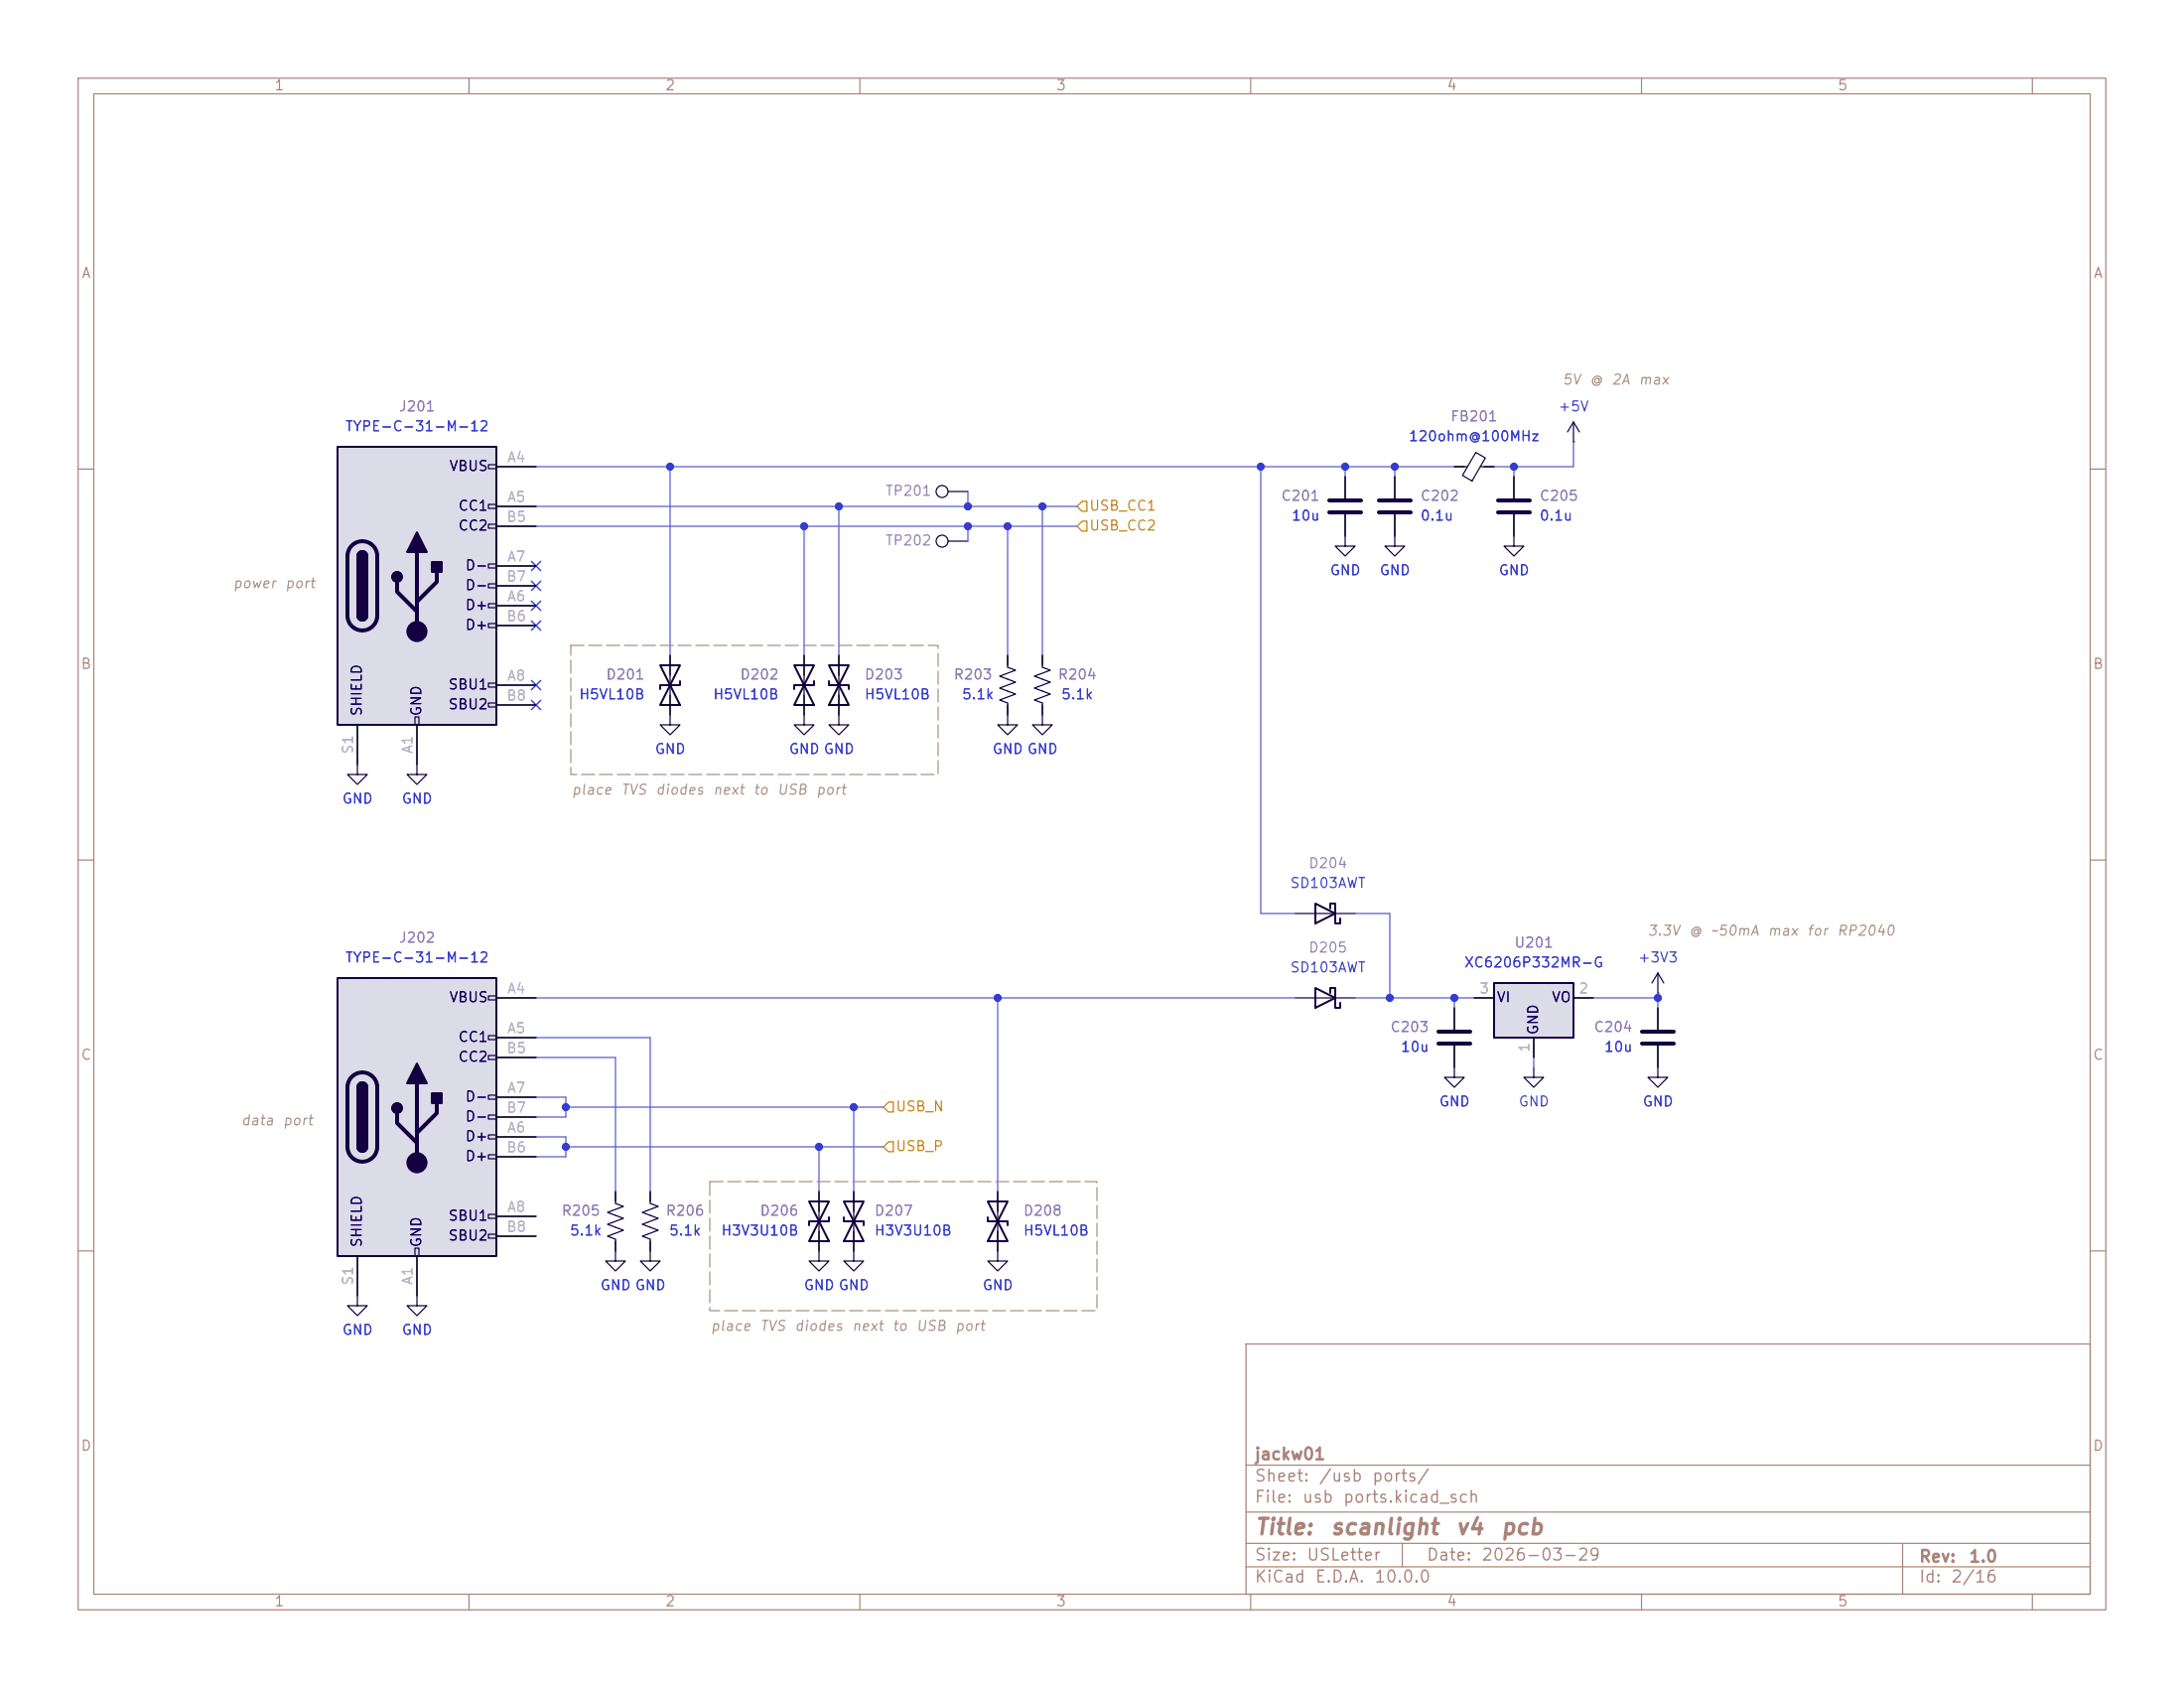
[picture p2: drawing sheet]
<svg xmlns="http://www.w3.org/2000/svg" width="279mm" height="216mm" viewBox="0 0 279 216" stroke-linecap="round" stroke-linejoin="round" font-family="sans-serif">
<g fill="none" stroke="#aa837a" stroke-width=".15">
<path d="M10 10h259.4v195.9h-259.4zM12 12h255.4v191.9h-255.4zM60 10v2M110 10v2M160 10v2M210 10v2M260 10v2M10 60h2M267.4 60h2M10 110h2M267.4 110h2M10 160h2"/>
<path d="M159.4 171.9h108v32h-108zM267.4 160h2M159.4 197.4h108M159.4 193.4h108M159.4 187.4h108M179.4 197.4v3M243.4 197.4v6.5M60 203.9v2M110 203.9v2M159.4 200.4h108M160 203.9v2M210 203.9v2"/>
<path d="M260 203.9v2"/>
</g>
<path d="M168.3 115.6l2.5 1.2-2.5 1.3zM170.2 116.2v-.6h.6v2.5h.6v-.6M103.5 153.7l2.5 5.1h-2.5l2.5-5.1zM106 155.7v.5h-2.5v.5M126.4 153.7h2.5l-2.5 5.1h2.5zM126.4 155.7v.5h2.5v.5" fill="none" stroke="#130040" stroke-width=".25"/>
<g fill="none" stroke="#130040" stroke-width=".15">
<path d="M187.3 59.7h.4M188.8 57.9l1.2 .7-1.7 2.9-1.2-.7zM189.4 59.7h.5M193.7 68.6v1.3h1.2l-1.2 1.2-1.3-1.2h1.3M45.7 97.8v1.3h1.3l-1.3 1.2-1.3-1.2h1.3M102.9 91.4v1.3h-1.3l1.3 1.3 1.2-1.3h-1.2M107.3 91.4v1.3h1.3l-1.3 1.3-1.3-1.3h1.3M168.3 116.8h2.5M212.1 136.5v1.3h1.3l-1.3 1.3-1.3-1.3h1.3M212.1 124.5l-.8 1.2M212.1 124.5l.8 1.2M212.1 124.5v2.5"/>
<path d="M78.7 153.7v.2l1.1 .4-2.1 .8 2.1 .7-2.1 .8 2.1 .8-2.1 .7 1 .4v.3M83.2 153.7v.2l1 .4-2 .8 2 .7-2 .8 2 .8-2 .7 1 .4v.3M104.8 154.9v2.6M127.6 154.9v2.6M45.7 165.7v1.3h1.3l-1.3 1.3-1.3-1.3h1.3M78.7 160v1.3h1.3l-1.3 1.3-1.2-1.3h1.2M83.2 160v1.3h1.3l-1.3 1.3-1.3-1.3h1.3"/>
</g>
<g fill="none" stroke="#010022" stroke-width=".15">
<path d="M186.1 59.7h1.2M189.9 59.7h1.2M178.4 61v2.8M178.4 65.8v2.8M193.7 61v2.8M193.7 65.8v2.8M165.7 116.8h2.6M170.8 116.8h2.6M186.1 128.9v2.8M186.1 133.7v2.8M212.1 127h.1M212.1 128.9v2.8"/>
<path d="M212.1 133.7v2.8M78.7 152.4v1.3M78.7 158.8v1.2M83.2 152.4v1.3M83.2 158.8v1.2M104.8 152.4v2.5M104.8 157.5v2.5M127.6 152.4v2.5M127.6 157.5v2.5"/>
</g>
<path d="M176.4 64h4.1M176.4 65.5h4.1M191.6 64h4.1M191.6 65.5h4.1M184 132h4.1M184 133.5h4.1M210.1 132h4M210.1 133.5h4" fill="none" stroke="#130040" stroke-width=".51"/>
<path d="M43.2 125.1h20.3v35.6h-20.3z" fill="#dcdbe8"/>
<path d="M62.5 127.4h1v.5h-1zM62.5 132.5h1v.5h-1zM62.5 135h1v.5h-1zM196.2 136.5v1.3h1.3l-1.3 1.3-1.3-1.3h1.3M53.1 159.6h.5v1.1h-.5zM62.5 140.1h1v.5h-1zM62.5 142.6h1v.5h-1zM62.5 145.2h1v.5h-1zM62.5 147.7h1v.5h-1zM62.5 155.3h1v.5h-1zM62.5 157.9h1v.5h-1z" fill="none" stroke="#130040" stroke-width=".15"/>
<path d="M43.2 125.1h20.3v35.6h-20.3zM45.7 139.1a.64 .64 0 0 1 .7-.7 .64 .64 0 0 1 .6 .7M45.7 146.7a.64 .64 0 0 0 .7 .6 .64 .64 0 0 0 .6-.6" fill="none" stroke="#130040" stroke-width=".25"/>
<path d="M45 137.7a1.9 1.9 0 0 1 2.1-.4 1.9 1.9 0 0 1 1.2 1.8v7.6a1.91 1.91 0 0 1-1.9 1.9 1.91 1.91 0 0 1-2-1.9v-7.6a1.9 1.9 0 0 1 .6-1.4zM53.3 138.6v10.1M50.8 142.4v1.2l2.5 2.6M55.9 141.1v1.3l-2.6 2.5" fill="none" stroke="#130040" stroke-width=".51"/>
<g fill="#130040" stroke="#130040" stroke-width=".25">
<path d="M45.7 139.1h1.3v7.6h-1.3z"/>
<path d="M45.9 138.6a.64 .64 0 0 1 .7-.1 .64 .64 0 0 1 .4 .6h-1.3z"/>
<path d="M45.7 146.7h1.3a.64 .64 0 0 1-.6 .6 .64 .64 0 0 1-.7-.6z"/>
<path d="M53.3 136l1.3 2.6h-2.5z"/>
<path d="M55.2 139.8h1.3v1.3h-1.3z"/>
<circle cx="50.8" cy="141.7" r=".63"/>
</g>
<circle cx="53.3" cy="148.7" r="1.27" fill="#130040" stroke="#130040" stroke-width=".15"/>
<path d="M63.5 127.6h5.1M63.5 132.7h5.1M63.5 135.3h5.1M63.5 145.4h5.1M63.5 140.3h5.1M63.5 155.6h5.1M63.5 148h5.1M63.5 142.9h5.1M63.5 158.1h5.1M45.7 160.7v5M53.3 160.7v5" fill="none" stroke="#010022" stroke-width=".15"/>
<path d="M191.1 125.7h10.2v7h-10.2z" fill="#dcdbe8"/>
<path d="M84.5 85.1l2.5 5.1h-2.5l2.5-5.1zM87 87.1v.5h-2.5v.5M101.6 85.1l2.5 5.1h-2.5l2.5-5.1zM104.1 87.1v.5h-2.5v.5M106 85.1h2.6l-2.6 5.1h2.6zM106 87.1v.5h2.6v.5M191.1 125.7h10.2v7h-10.2zM107.9 153.7h2.6l-2.6 5.1h2.6zM107.9 155.7v.5h2.6v.5" fill="none" stroke="#130040" stroke-width=".25"/>
<path d="M201.3 56.5h.1M85.7 83.8v2.6M85.7 88.9v2.5M102.9 83.8v2.6M102.9 88.9v2.5M107.3 83.8v2.6M107.3 88.9v2.5M188.6 127.6h2.5M196.2 132.7v2.6M201.3 127.6h2.5M109.2 152.4v2.5M109.2 157.5v2.5" fill="none" stroke="#010022" stroke-width=".15"/>
<g fill="none" stroke="#130040" stroke-width=".15">
<path d="M201.3 54l-.8 1.2M201.3 54l.8 1.2M201.3 54v2.5M53.3 97.8v1.3h1.3l-1.3 1.2-1.2-1.2h1.2M85.7 91.4v1.3h1.3l-1.3 1.3-1.2-1.3h1.2M85.7 86.4v2.5M102.9 86.4v2.5M107.3 86.4v2.5M186.1 136.5v1.3h1.2l-1.2 1.3-1.3-1.3h1.3M109.2 154.9v2.6M53.3 165.7v1.3h1.3l-1.3 1.3-1.2-1.3h1.2M104.8 160v1.3h-1.3l1.3 1.3 1.2-1.3h-1.2"/>
<path d="M109.2 160v1.3h-1.3l1.3 1.3 1.3-1.3h-1.3M127.6 160v1.3h-1.2l1.2 1.3 1.3-1.3h-1.3"/>
</g>
<path d="M43.2 57.2h20.3v35.5h-20.3z" fill="#dcdbe8"/>
<g fill="none" stroke="#130040" stroke-width=".15">
<path d="M62.5 59.4h1v.5h-1zM62.5 64.5h1v.5h-1zM62.5 67.1h1v.5h-1zM62.5 72.1h1v.5h-1zM62.5 74.7h1v.5h-1zM62.5 77.2h1v.5h-1zM62.5 79.8h1v.5h-1zM172.1 68.6v1.3h1.3l-1.3 1.2-1.3-1.2h1.3M178.4 68.6v1.3h1.3l-1.3 1.2-1.2-1.2h1.2M53.1 91.7h.5v1h-.5zM62.5 87.4h1v.5h-1zM62.5 89.9h1v.5h-1z"/>
<path d="M128.9 91.4v1.3h1.3l-1.3 1.3-1.3-1.3h1.3M128.9 85.1v.2l1 .4-2 .8 2 .7-2 .8 2 .8-2 .7 1 .4v.3M133.3 91.4v1.3h1.3l-1.3 1.3-1.2-1.3h1.2M133.3 85.1v.2l1.1 .4-2.1 .8 2.1 .7-2.1 .8 2.1 .8-2.1 .7 1 .4v.3M168.3 127.6h2.5"/>
<circle cx="120.5" cy="62.9" r=".76"/>
<circle cx="120.5" cy="69.2" r=".76"/>
</g>
<path d="M43.2 57.2h20.3v35.5h-20.3zM45.7 71.1a.64 .64 0 0 1 .7-.6 .64 .64 0 0 1 .6 .6M45.7 78.7a.64 .64 0 0 0 .7 .7 .64 .64 0 0 0 .6-.7M168.3 126.4l2.5 1.2-2.5 1.3zM170.2 127v-.6h.6v2.5h.6v-.6" fill="none" stroke="#130040" stroke-width=".25"/>
<path d="M45 69.8a1.9 1.9 0 0 1 2.1-.4 1.9 1.9 0 0 1 1.2 1.7v7.6a1.91 1.91 0 0 1-1.9 1.9 1.91 1.91 0 0 1-2-1.9v-7.6a1.9 1.9 0 0 1 .6-1.3zM50.8 74.4v1.3l2.5 2.5M53.3 70.6v10.2M55.9 73.2v1.2l-2.6 2.6M170.1 64h4M170.1 65.5h4" fill="none" stroke="#130040" stroke-width=".51"/>
<g fill="#130040" stroke="#130040" stroke-width=".25">
<path d="M45.7 71.1h1.3v7.6h-1.3z"/>
<path d="M45.9 70.7a.64 .64 0 0 1 .7-.2 .64 .64 0 0 1 .4 .6h-1.3z"/>
<path d="M45.7 78.7h1.3a.64 .64 0 0 1-.6 .7 .64 .64 0 0 1-.7-.7z"/>
<path d="M53.3 68.1l1.3 2.5h-2.5z"/>
<path d="M55.2 71.9h1.3v1.3h-1.3z"/>
<circle cx="50.8" cy="73.8" r=".63"/>
</g>
<circle cx="53.3" cy="80.8" r="1.27" fill="#130040" stroke="#130040" stroke-width=".15"/>
<g fill="none" stroke="#010022" stroke-width=".15">
<path d="M63.5 59.7h5.1M186.1 59.7h1.2M189.9 59.7h1.2M63.5 64.8h5.1M63.5 77.5h5.1M63.5 72.4h5.1M63.5 67.3h5.1M63.5 74.9h5.1M121.3 62.9h2.5M121.3 69.2h2.5M172.1 61v2.8M172.1 65.8v2.8"/>
<path d="M178.4 61v2.8M178.4 65.8v2.8M193.7 61v2.8M193.7 65.8v2.8M45.7 92.7v5.1M53.3 92.7v5.1M63.5 87.6h5.1M63.5 80h5.1M63.5 90.2h5.1M85.7 83.8v2.6M85.7 88.9v2.5M102.9 83.8v2.6"/>
<path d="M102.9 88.9v2.5M107.3 83.8v2.6M107.3 88.9v2.5M128.9 83.8v1.3M128.9 90.2v1.2M133.3 83.8v1.3M133.3 90.2v1.2M63.5 127.6h5.1M63.5 132.7h5.1M63.5 135.3h5.1M165.7 127.6h2.6M170.8 127.6h2.6"/>
<path d="M186.1 128.9v2.8M186.1 133.7v2.8M188.6 127.6h2.5M196.2 132.7v2.6M201.3 127.6h2.5M212.1 128.9v2.8M212.1 133.7v2.8M63.5 145.4h5.1M63.5 140.3h5.1M63.5 155.6h5.1M63.5 148h5.1M63.5 142.9h5.1"/>
<path d="M63.5 158.1h5.1M78.7 152.4v1.3M78.7 158.8v1.2M83.2 152.4v1.3M83.2 158.8v1.2M104.8 152.4v2.5M104.8 157.5v2.5M109.2 152.4v2.5M109.2 157.5v2.5M127.6 152.4v2.5M127.6 157.5v2.5M45.7 160.7v5"/>
<path d="M53.3 160.7v5"/>
</g>
<path d="M138.4 66.7h.7v1.2h-.7l-.6-.6zM138.4 64.1h.7v1.3h-.7l-.6-.6zM113.7 146.1h.6v1.2h-.6l-.7-.6zM113.7 141h.6v1.2h-.6l-.7-.6z" fill="none" stroke="#c67d00" stroke-width=".15"/>
<g fill="none" stroke="#5256d0" stroke-width=".15">
<path d="M68.6 59.7h117.5M85.7 59.7v24.1M161.3 59.7v57.1h4.4M172.1 59.7v1.3M178.4 59.7v1.3M193.7 59.7v1.3M201.3 56.5v3.2h-10.2M68.6 67.3h69.2M68.6 64.8h69.2M102.9 67.3v16.5M107.3 64.8v19M123.8 62.9v1.9"/>
<path d="M123.8 67.3v1.9M128.9 67.3v16.5M133.3 64.8v19M173.4 116.8h4.4v10.8M68.6 135.3h10.1v17.1M68.6 127.6h97.1M68.6 132.7h14.6v19.7M127.6 127.6v24.8M173.4 127.6h15.2M186.1 127.6v1.3M196.2 135.3v1.2M203.8 127.6h8.3"/>
<path d="M212.1 127v1.9M68.6 145.4h3.8v2.6h-3.8M68.6 140.3h3.8v2.6h-3.8M72.4 141.6h40.6M72.4 146.7h40.6M104.8 146.7v5.7M109.2 141.6v10.8"/>
</g>
<path d="M68 76.9l1.2 1.2M68 74.3l1.2 1.2M68 71.8l1.2 1.2M68 79.4l1.2 1.2M69.2 76.9l-1.2 1.2M69.2 74.3l-1.2 1.2M69.2 71.8l-1.2 1.2M69.2 79.4l-1.2 1.2M68 87l1.2 1.2M68 89.6l1.2 1.2M69.2 87l-1.2 1.2M69.2 89.6l-1.2 1.2" fill="none" stroke="#290eec" stroke-width=".15"/>
<path d="M73 82.6h47v16.5h-47zM90.8 151.1h49.5v16.5h-49.5z" fill="none" stroke="#a4907e" stroke-width=".15" stroke-dasharray="1.7 .6"/>
<g fill="#4026c4" stroke="#4026c4" stroke-width=".13">
<circle cx="212.1" cy="127.6" r=".46"/>
<circle cx="177.8" cy="127.6" r=".46"/>
<circle cx="186.1" cy="127.6" r=".46"/>
<circle cx="193.7" cy="59.7" r=".46"/>
<circle cx="72.4" cy="141.6" r=".46"/>
<circle cx="109.2" cy="141.6" r=".46"/>
<circle cx="104.8" cy="146.7" r=".46"/>
<circle cx="72.4" cy="146.7" r=".46"/>
<circle cx="107.3" cy="64.8" r=".46"/>
<circle cx="123.8" cy="64.8" r=".46"/>
<circle cx="85.7" cy="59.7" r=".46"/>
<circle cx="102.9" cy="67.3" r=".46"/>
<circle cx="123.8" cy="67.3" r=".46"/>
<circle cx="127.6" cy="127.6" r=".46"/>
<circle cx="133.3" cy="64.8" r=".46"/>
<circle cx="161.3" cy="59.7" r=".46"/>
<circle cx="172.1" cy="59.7" r=".46"/>
<circle cx="178.4" cy="59.7" r=".46"/>
<circle cx="128.9" cy="67.3" r=".46"/>
</g>
<g font-size="2" fill="#aa837a">
<text x="160.4" y="196.8">Title:</text>
<text x="170.1" y="196.8">scanlight</text>
<text x="186.1" y="196.8">v4</text>
<text x="191.8" y="196.8">pcb</text>
</g>
<g font-size="1.5" fill="#aa837a">
<text x="160.4" y="189.9">Sheet:</text>
<text x="160.4" y="187.1">jackw01</text>
<text x="168.6" y="189.9">/usb</text>
<text x="175.4" y="189.9">ports/</text>
<text x="160.4" y="192.6">File:</text>
<text x="166.5" y="192.6">usb</text>
<text x="171.7" y="192.6">ports.kicad_sch</text>
<text x="160.4" y="202.8">KiCad</text>
<text x="160.4" y="200">Size:</text>
<text x="167.1" y="200">USLetter</text>
<text x="168.1" y="202.8">E.D.A.</text>
<text x="175.7" y="202.8">10.0.0</text>
<text x="182.4" y="200">Date:</text>
<text x="189.4" y="200">2026-03-29</text>
<text x="245.4" y="200.2">Rev:</text>
<text x="245.4" y="202.8">Id:</text>
<text x="249.5" y="202.8">2/16</text>
<text x="251.8" y="200.2">1.0</text>
</g>
<g font-size="1.3" fill="#aa837a">
<text x="35" y="11.9">1</text>
<text x="85" y="11.9">2</text>
<text x="135" y="11.9">3</text>
<text x="185" y="11.9">4</text>
<text x="235" y="11.9">5</text>
<text x="10.3" y="35.9">A</text>
<text x="267.7" y="35.9">A</text>
<text x="10.3" y="85.9">B</text>
<text x="267.7" y="85.9">B</text>
<text x="10.3" y="135.9">C</text>
<text x="267.7" y="135.9">C</text>
<text x="10.3" y="185.9">D</text>
<text x="267.7" y="185.9">D</text>
<text x="35" y="205.8">1</text>
<text x="85" y="205.8">2</text>
<text x="135" y="205.8">3</text>
<text x="185" y="205.8">4</text>
<text x="235" y="205.8">5</text>
</g>
<g font-size="1.3" fill="#8d7cb6">
<text x="50.9" y="52.9">J201</text>
<text x="185.5" y="54.2">FB201</text>
<text x="113.2" y="63.7">TP201</text>
<text x="163.8" y="64.4">C201</text>
<text x="181.6" y="64.4">C202</text>
<text x="196.9" y="64.4">C205</text>
<text x="113.2" y="70.1">TP202</text>
<text x="77.4" y="87.2">D201</text>
<text x="94.6" y="87.2">D202</text>
<text x="110.5" y="87.2">D203</text>
<text x="121.9" y="87.2">R203</text>
<text x="135.2" y="87.2">R204</text>
<text x="167.3" y="111.4">D204</text>
<text x="50.9" y="120.9">J202</text>
<text x="167.3" y="122.1">D205</text>
<text x="193.6" y="121.5">U201</text>
<text x="177.8" y="132.3">C203</text>
<text x="203.8" y="132.3">C204</text>
<text x="71.7" y="155.8">R205</text>
<text x="85.1" y="155.8">R206</text>
<text x="97.1" y="155.8">D206</text>
<text x="111.8" y="155.8">D207</text>
<text x="130.8" y="155.8">D208</text>
</g>
<g font-size="1.3" fill="#353dd0">
<text x="199.3" y="52.9">+5V</text>
<text x="44.1" y="55.5">TYPE-C-31-M-12</text>
<text x="180.1" y="56.7">120ohm@100MHz</text>
<text x="165.1" y="66.9">10u</text>
<text x="181.6" y="66.9">0.1u</text>
<text x="196.9" y="66.9">0.1u</text>
<text x="170" y="73.9">GND</text>
<text x="176.4" y="73.9">GND</text>
<text x="191.6" y="73.9">GND</text>
<text x="74" y="89.8">H5VL10B</text>
<text x="91.1" y="89.8">H5VL10B</text>
<text x="110.5" y="89.8">H5VL10B</text>
<text x="123" y="89.8">5.1k</text>
<text x="135.7" y="89.8">5.1k</text>
<text x="83.7" y="96.7">GND</text>
<text x="100.8" y="96.7">GND GND</text>
<text x="126.9" y="96.7">GND GND</text>
<text x="43.7" y="103.1">GND</text>
<text x="51.3" y="103.1">GND</text>
<text x="165" y="113.9">SD103AWT</text>
<text x="44.1" y="123.4">TYPE-C-31-M-12</text>
<text x="165" y="124.7">SD103AWT</text>
<text x="187.2" y="124.1">XC6206P332MR-G</text>
<text x="209.4" y="123.4">+3V3</text>
<text x="179.1" y="134.8">10u</text>
<text x="205.1" y="134.8">10u</text>
<text x="184" y="141.8">GND</text>
<text x="194.2" y="141.8">GND</text>
<text x="210.1" y="141.8">GND</text>
<text x="72.8" y="158.3">5.1k</text>
<text x="85.5" y="158.3">5.1k</text>
<text x="92.2" y="158.3">H3V3U10B</text>
<text x="111.8" y="158.3">H3V3U10B</text>
<text x="130.8" y="158.3">H5VL10B</text>
<text x="76.7" y="165.3">GND GND</text>
<text x="102.7" y="165.3">GND GND</text>
<text x="125.6" y="165.3">GND</text>
<text x="43.7" y="171">GND</text>
<text x="51.3" y="171">GND</text>
</g>
<g font-size="1.3" fill="#a4907e">
<text x="199.8" y="49.5">5V</text>
<text x="203.2" y="49.5">@</text>
<text x="206" y="49.5">2A</text>
<text x="209.5" y="49.5">max</text>
<text x="29.7" y="75.5">power</text>
<text x="36.4" y="75.5">port</text>
<text x="73" y="102">place</text>
<text x="79.3" y="102">TVS</text>
<text x="83.8" y="102">diodes</text>
<text x="91.1" y="102">next</text>
<text x="96.3" y="102">to</text>
<text x="99.3" y="102">USB</text>
<text x="104.3" y="102">port</text>
<text x="210.7" y="120">3.3V</text>
<text x="215.9" y="120">@</text>
<text x="218.7" y="120">~50mA</text>
<text x="226" y="120">max</text>
<text x="231.1" y="120">for</text>
<text x="234.9" y="120">RP2040</text>
<text x="30.7" y="144.3">data</text>
<text x="36.1" y="144.3">port</text>
<text x="90.8" y="170.5">place</text>
<text x="97.1" y="170.5">TVS</text>
<text x="101.5" y="170.5">diodes</text>
<text x="108.9" y="170.5">next</text>
<text x="114" y="170.5">to</text>
<text x="117.1" y="170.5">USB</text>
<text x="122.1" y="170.5">port</text>
</g>
<g font-size="1.3" fill="#b4afbe">
<text x="64.8" y="59.4">A4</text>
<text x="64.8" y="64.5">A5</text>
<text x="64.7" y="67.1">B5</text>
<text x="64.7" y="74.7">B7</text>
<text x="64.8" y="77.2">A6</text>
<text x="64.8" y="72.1">A7</text>
<text x="64.7" y="79.8">B6</text>
<text x="64.7" y="89.9">B8</text>
<text x="64.8" y="87.4">A8</text>
<text x="45.5" y="96.6" transform="rotate(-90 45.5 96.6)">S1</text>
<text x="53.1" y="96.5" transform="rotate(-90 53.1 96.5)">A1</text>
<text x="64.8" y="127.4">A4</text>
<text x="189.2" y="127.4">3</text>
<text x="201.9" y="127.4">2</text>
<text x="64.7" y="135">B5</text>
<text x="64.8" y="132.5">A5</text>
<text x="196" y="134.7" transform="rotate(-90 196 134.7)">1</text>
<text x="64.7" y="142.6">B7</text>
<text x="64.8" y="140.1">A7</text>
<text x="64.7" y="147.7">B6</text>
<text x="64.8" y="145.2">A6</text>
<text x="64.8" y="155.3">A8</text>
<text x="64.7" y="157.9">B8</text>
<text x="45.5" y="164.5" transform="rotate(-90 45.5 164.5)">S1</text>
<text x="53.1" y="164.4" transform="rotate(-90 53.1 164.4)">A1</text>
</g>
<g font-size="1.3" fill="#15005e">
<text x="57.4" y="60.6">VBUS</text>
<text x="58.5" y="65.6">CC1</text>
<text x="58.5" y="68.2">CC2</text>
<text x="59.4" y="73.3">D-</text>
<text x="59.4" y="75.8">D-</text>
<text x="59.4" y="78.3">D+</text>
<text x="59.4" y="80.9">D+</text>
<text x="57.3" y="88.5">SBU1</text>
<text x="46.6" y="91.7" transform="rotate(-90 46.6 91.7)">SHIELD</text>
<text x="54.2" y="91.7" transform="rotate(-90 54.2 91.7)">GND</text>
<text x="57.3" y="91">SBU2</text>
<text x="57.4" y="128.5">VBUS</text>
<text x="191.4" y="128.5">VI</text>
<text x="198.4" y="128.5">VO</text>
<text x="58.5" y="133.6">CC1</text>
<text x="58.5" y="136.1">CC2</text>
<text x="197.1" y="132.5" transform="rotate(-90 197.1 132.5)">GND</text>
<text x="59.4" y="141.2">D-</text>
<text x="59.4" y="143.7">D-</text>
<text x="59.4" y="146.3">D+</text>
<text x="59.4" y="148.8">D+</text>
<text x="46.6" y="159.6" transform="rotate(-90 46.6 159.6)">SHIELD</text>
<text x="54.2" y="159.6" transform="rotate(-90 54.2 159.6)">GND</text>
<text x="57.3" y="156.4">SBU1</text>
<text x="57.3" y="159">SBU2</text>
</g>
<g font-size="1.3" fill="#c67d00">
<text x="139.3" y="65.6">USB_CC1</text>
<text x="139.3" y="68.2">USB_CC2</text>
<text x="114.5" y="142.5">USB_N</text>
<text x="114.5" y="147.5">USB_P</text>
</g>
</svg>
